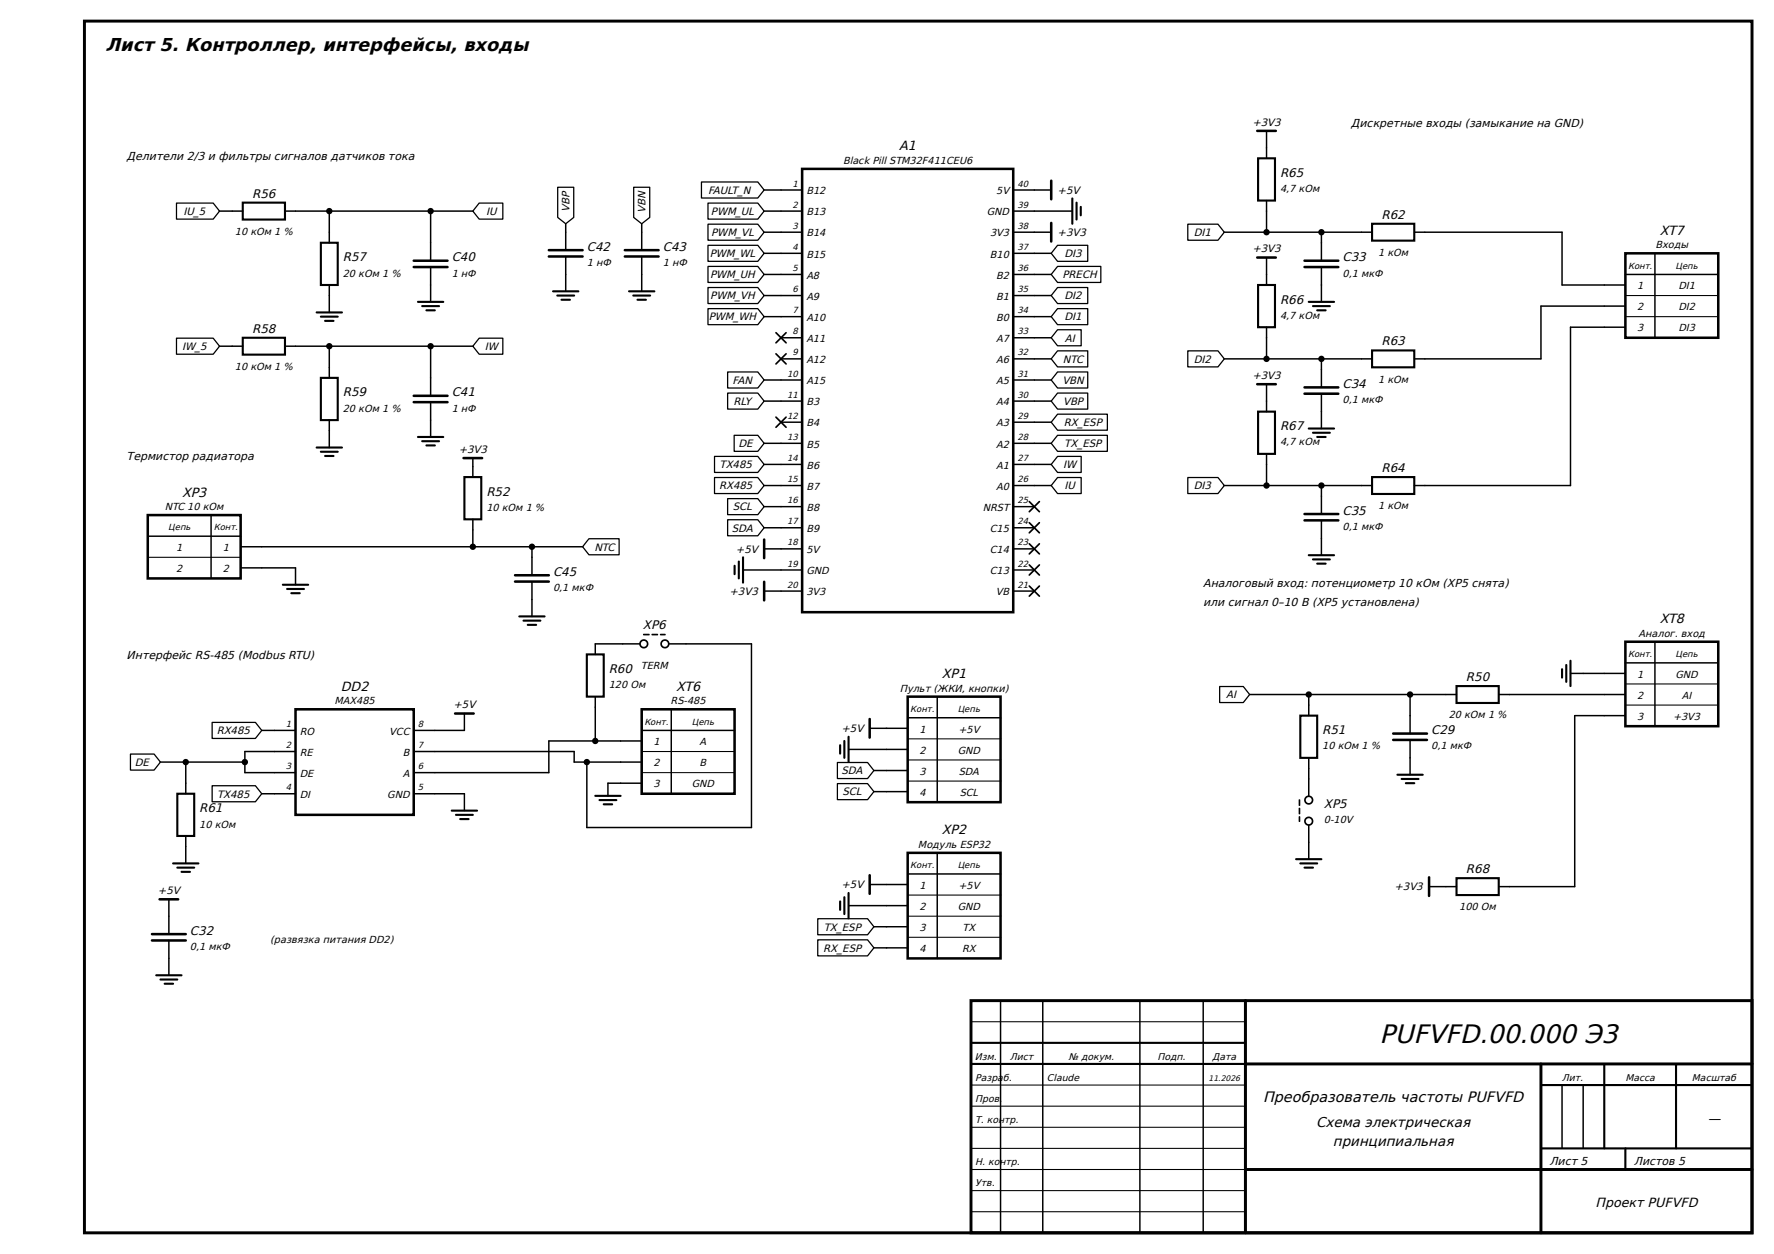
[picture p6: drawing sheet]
<svg xmlns="http://www.w3.org/2000/svg" width="420mm" height="297mm" viewBox="0 0 420 297" stroke-linecap="round" stroke-linejoin="round" font-family="sans-serif">
<path d="M20 5h395v287h-395zM230 237h185v55h-185z" fill="none" stroke="#000" stroke-width=".7" stroke-linecap="butt"/>
<g fill="none" stroke="#000" stroke-width=".35">
<path d="M52 50h5.5M67.5 50h44.5M78 50v7.5M102 50v11.8M134 53v6.3M152 53v6.3M181 45h9M181 50h9M181 55h9M240 45h9M240 50h14M240 55h9"/>
<path d="M78 67.5v6.5M102 63.3v8.2M134 60.8v8.2M152 60.8v8.2M181 60h9M181 65h9M181 70h9M181 75h9M185 80h5M240 60h9M240 65h9M240 70h9"/>
<path d="M240 75h9M240 80h9M52 82h5.5M67.5 82h44.5M78 82v7.5M78 99.5v6.5M102 82v11.7M102 95.2v8.3M181 90h9M181 95h9M185 85h5M185 100h5"/>
<path d="M240 85h9M240 90h9M240 95h9M240 100h9M112 108.5v4.5M181 105h9M181 110h9M181 115h9M181 120h9M240 105h9M240 110h9M240 115h9"/>
<path d="M240 120h5M35 127h22M50 122v15M57 129.5h81M57 134.5h13v4M112 123v6.5M126 129.5v6.7M126 137.7v8.3M176 135h14M181 125h9M181 130h9M181 140h9"/>
<path d="M240 125h5M240 130h5M240 135h5M240 140h5M141 152.5v2.5M147.5 152.5h5M157.5 152.5h5M62 173h8M70 178h-12v5h12M98 178h38v2.5h16M110 169v4h-12M141 165v10.5"/>
<path d="M152 173h22M152 175.5h-22v7.5h-32M159 168v20M38 180.5h20M44 180.5v7.5M44 198v6.5M62 188h8M98 188h12v4M147 185.5h5M237 237v55M247 237v55M270 237v55"/>
<path d="M285 237v55M370 257v15M375 257v15"/>
</g>
<g fill="none" stroke="#000" stroke-width=".5">
<path d="M57.5 48h10v4h-10zM76 57.5h4v10h-4zM254 47v6M255 48v4M256 49v2M57.5 80h10v4h-10zM75 74h6M76 75h4M77 76h2M99 71.5h6M100 72.5h4M101 73.5h2"/>
<path d="M131 69h6M132 70h4M133 71h2M149 69h6M150 70h4M151 71h2M76 89.5h4v10h-4zM75 106h6M76 107h4M77 108h2M99 103.5h6M100 104.5h4"/>
<path d="M101 105.5h2M110 113h4v10h-4zM67 138.5h6M68 139.5h4M174 134v2M175 133v4M176 132v6M69 140.5h2M123 146h6M124 147h4M125 148h2M139 155h4v10h-4z"/>
<path d="M42 188h4v10h-4zM107 192h6M108 193h4M109 194h2M41 204.5h6M42 205.5h4M43 206.5h2M295 237v55M230 247h65M230 252h65M365 257h50M380 252v20"/>
<path d="M397 252v20M365 272h50M385 272v5"/>
</g>
<path d="M295 237v55M295 252h120M365 252v40M295 277h120" fill="none" stroke="#000" stroke-width=".7"/>
<path d="M35 132h22M152 178h22M152 183h22M230 242h65M230 257h65M230 262h65M230 267h65M230 272h65M230 277h65M230 282h65M230 287h65" fill="none" stroke="#000" stroke-width=".25"/>
<g fill="none" stroke="#000" stroke-width=".6">
<path d="M130 59.3h8M148 59.3h8M190 40h50v105h-50zM249 42.8v4.4M249 52.8v4.4M98 61.8h8M98 63.3h8M130 60.8h8M148 60.8h8M98 93.7h8M98 95.2h8M109.8 108.5h4.4"/>
<path d="M35 122h22v15h-22zM122 136.2h8M122 137.7h8M181 127.8v4.4M181 137.8v4.4M70 168h28v25h-28zM107.8 169h4.4M152 168h22v20h-22z"/>
</g>
<g fill="none" stroke="#000" stroke-width=".3">
<path d="M41.8 48.1h8.7l1.5 1.9-1.5 1.9h-8.7zM113.5 48.1h5.6v3.8h-5.6l-1.5-1.9zM132.1 44.4h3.8v7.1l-1.9 1.5-1.9-1.5zM150.1 44.4h3.8v7.1l-1.9 1.5-1.9-1.5zM166.1 43.1h13.4l1.5 1.9-1.5 1.9h-13.4zM167.7 48.1h11.8l1.5 1.9-1.5 1.9h-11.8zM167.7 53.1h11.8l1.5 1.9-1.5 1.9h-11.8zM167.7 58.1h11.8l1.5 1.9-1.5 1.9h-11.8zM250.5 58.1h7.1v3.8h-7.1l-1.5-1.9zM167.7 63.1h11.8l1.5 1.9-1.5 1.9h-11.8zM167.7 68.1h11.8l1.5 1.9-1.5 1.9h-11.8zM167.7 73.1h11.8l1.5 1.9-1.5 1.9h-11.8z"/>
<path d="M250.5 63.1h10.2v3.8h-10.2l-1.5-1.9zM250.5 68.1h7.1v3.8h-7.1l-1.5-1.9zM250.5 73.1h7.1v3.8h-7.1l-1.5-1.9zM250.5 78.1h5.6v3.8h-5.6l-1.5-1.9zM41.8 80.1h8.7l1.5 1.9-1.5 1.9h-8.7zM113.5 80.1h5.6v3.8h-5.6l-1.5-1.9zM172.3 88.1h7.2l1.5 1.9-1.5 1.9h-7.2zM172.3 93.1h7.2l1.5 1.9-1.5 1.9h-7.2zM250.5 83.1h7.1v3.8h-7.1l-1.5-1.9zM250.5 88.1h7.1v3.8h-7.1l-1.5-1.9zM250.5 93.1h7.1v3.8h-7.1l-1.5-1.9zM250.5 98.1h11.8v3.8h-11.8l-1.5-1.9z"/>
<path d="M169.2 108.1h10.3l1.5 1.9-1.5 1.9h-10.3zM169.2 113.1h10.3l1.5 1.9-1.5 1.9h-10.3zM172.3 118.1h7.2l1.5 1.9-1.5 1.9h-7.2zM173.9 103.1h5.6l1.5 1.9-1.5 1.9h-5.6zM250.5 103.1h11.8v3.8h-11.8l-1.5-1.9zM250.5 108.1h5.6v3.8h-5.6l-1.5-1.9zM250.5 113.1h5.6v3.8h-5.6l-1.5-1.9zM139.5 127.6h7.1v3.8h-7.1l-1.5-1.9zM172.3 123.1h7.2l1.5 1.9-1.5 1.9h-7.2zM30.9 178.6h5.6l1.5 1.9-1.5 1.9h-5.6zM50.2 171.1h10.3l1.5 1.9-1.5 1.9h-10.3zM50.2 186.1h10.3l1.5 1.9-1.5 1.9h-10.3z"/>
</g>
<g fill="none" stroke="#000" stroke-width=".4">
<path d="M183.8 78.8l2.4 2.4M186.2 78.8l-2.4 2.4M183.8 83.8l2.4 2.4M183.8 98.8l2.4 2.4M186.2 83.8l-2.4 2.4M186.2 98.8l-2.4 2.4M243.8 118.8l2.4 2.4M246.2 118.8l-2.4 2.4M243.8 138.8l2.4 2.4M243.8 133.8l2.4 2.4M243.8 128.8l2.4 2.4M243.8 123.8l2.4 2.4"/>
<path d="M246.2 138.8l-2.4 2.4M246.2 133.8l-2.4 2.4M246.2 128.8l-2.4 2.4M246.2 123.8l-2.4 2.4"/>
</g>
<circle cx="152.5" cy="152.5" r=".9" fill="#fff"/>
<circle cx="152.5" cy="152.5" r=".9" fill="none" stroke="#000" stroke-width=".4"/>
<circle cx="157.5" cy="152.5" r=".9" fill="#fff"/>
<circle cx="157.5" cy="152.5" r=".9" fill="none" stroke="#000" stroke-width=".4"/>
<path d="M152.4 150.2l1.3-.1a.2 .2 0 0 1 .2 .2 .2 .2 0 0 1-.2 .2h-1.3zM154.4 150.2l1.3-.1a.2 .2 0 0 1 .2 .2 .2 .2 0 0 1-.2 .2h-1.3zM156.4 150.2l1.1-.1a.2 .2 0 0 1 .2 .2 .2 .2 0 0 1-.2 .2h-1.1z" fill="#000"/>
<g fill="none" stroke="#000" stroke-width=".35">
<path d="M300 31v6.5M290 55h35M300 47.5v7.5M313 55v6.8M335 55h35v12.5h15M300 61v6.5M300 77.5v7.5M313 63.3v8.2M385 65h22M385 72.5h-20v12.5h-30M385 77.5h-13v37.5h-37M392 60v20"/>
<path d="M290 85h35M300 91v6.5M313 85v6.7M313 93.2v8.3M290 115h35M300 107.5v7.5M313 115v6.7M313 123.2v8.3M141 152.5h6.5M162.5 152.5h15.5v43.5h-39v-15.5M380 159.5h5M385 157h22"/>
<path d="M392 152v20M201 177.5h14M206 172.5h9M215 170h22M222 165v25M296 164.5h49M310 164.5v5M310 179.5v2.5M334 164.5v9.2M334 175.2v8.3M355 164.5h30M380 169.5h5"/>
<path d="M147 185.5h-3v3M207 182.5h8M207 187.5h8M310 184.5v5M310 194.5v5M40 213v8.2M201 214.5h14M206 209.5h9M207 219.5h8M215 207h22M222 202v25M40 222.7v8.3"/>
<path d="M207 224.5h8"/>
</g>
<g fill="none" stroke="#000" stroke-width=".5">
<path d="M298 37.5h4v10h-4zM325 53h10v4h-10zM298 67.5h4v10h-4zM310 71.5h6M311 72.5h4M312 73.5h2M298 97.5h4v10h-4zM325 83h10v4h-10zM310 101.5h6M311 102.5h4M312 103.5h2M325 113h10v4h-10z"/>
<path d="M310 131.5h6M311 132.5h4M312 133.5h2M199 176.5v2M200 175.5v4M201 174.5v6M308 169.5h4v10h-4zM345 162.5h10v4h-10zM141 188.5h6M142 189.5h4M143 190.5h2M331 183.5h6"/>
<path d="M332 184.5h4M333 185.5h2M199 213.5v2M200 212.5v4M201 211.5v6M37 231h6M38 232h4M39 233h2"/>
</g>
<g fill="none" stroke="#000" stroke-width=".6">
<path d="M297.8 31h4.4M297.8 61h4.4M309 61.8h8M309 63.3h8M385 60h22v20h-22zM297.8 91h4.4M309 91.7h8M309 93.2h8M309 121.7h8M309 123.2h8M385 152h22v20h-22zM206 170.3v4.4"/>
<path d="M215 165h22v25h-22zM330 173.7h8M330 175.2h8M37.8 213h4.4M206 207.3v4.4M215 202h22v25h-22zM36 221.2h8M36 222.7h8"/>
</g>
<path d="M385 70h22M385 75h22M215 175h22M215 180h22M385 162h22M385 167h22M215 185h22M215 212h22M215 217h22M215 222h22" fill="none" stroke="#000" stroke-width=".25"/>
<path d="M281.3 53.1h7.2l1.5 1.9-1.5 1.9h-7.2zM281.3 83.1h7.2l1.5 1.9-1.5 1.9h-7.2zM281.3 113.1h7.2l1.5 1.9-1.5 1.9h-7.2zM288.9 162.6h5.6l1.5 1.9-1.5 1.9h-5.6zM198.3 180.6h7.2l1.5 1.9-1.5 1.9h-7.2zM198.3 185.6h7.2l1.5 1.9-1.5 1.9h-7.2zM193.7 217.6h11.8l1.5 1.9-1.5 1.9h-11.8zM193.7 222.6h11.8l1.5 1.9-1.5 1.9h-11.8z" fill="none" stroke="#000" stroke-width=".3"/>
<circle cx="310" cy="189.5" r=".9" fill="#fff"/>
<circle cx="310" cy="189.5" r=".9" fill="none" stroke="#000" stroke-width=".4"/>
<circle cx="310" cy="194.5" r=".9" fill="#fff"/>
<circle cx="310" cy="194.5" r=".9" fill="none" stroke="#000" stroke-width=".4"/>
<g fill="#000">
<path d="M307.7 189.4h.3v1.3a.2 .2 0 0 1-.2 .2 .2 .2 0 0 1-.2-.2zM307.7 191.4h.3v1.3a.2 .2 0 0 1-.2 .2 .2 .2 0 0 1-.2-.2zM307.7 193.4h.3v1.1a.2 .2 0 0 1-.2 .2 .2 .2 0 0 1-.2-.2z"/>
<circle cx="78" cy="50" r=".75"/>
<circle cx="102" cy="50" r=".75"/>
<circle cx="300" cy="55" r=".75"/>
<circle cx="313" cy="55" r=".75"/>
<circle cx="78" cy="82" r=".75"/>
<circle cx="102" cy="82" r=".75"/>
<circle cx="300" cy="85" r=".75"/>
<circle cx="313" cy="85" r=".75"/>
<circle cx="300" cy="115" r=".75"/>
<circle cx="313" cy="115" r=".75"/>
<circle cx="112" cy="129.5" r=".75"/>
<circle cx="126" cy="129.5" r=".75"/>
<circle cx="141" cy="175.5" r=".75"/>
<circle cx="310" cy="164.5" r=".75"/>
<circle cx="334" cy="164.5" r=".75"/>
<circle cx="44" cy="180.5" r=".75"/>
<circle cx="58" cy="180.5" r=".75"/>
<circle cx="139" cy="180.5" r=".75"/>
</g>
<path d="M372 159.5h8M380 169.5h-7v40.5h-18M310 182v2.5M310 199.5v4M338.5 210h6.5" fill="none" stroke="#000" stroke-width=".35"/>
<path d="M370 158.5v2M371 157.5v4M372 156.5v6M307 203.5h6M308 204.5h4M309 205.5h2M345 208h10v4h-10z" fill="none" stroke="#000" stroke-width=".5"/>
<path d="M338.5 207.8v4.4" fill="none" stroke="#000" stroke-width=".6"/>
<text font-size="6.2" x="326.8" y="247">PUFVFD.00.000 Э3</text>
<text font-size="4.3" x="25" y="12">Лист 5. Контроллер, интерфейсы, входы</text>
<text font-size="3.5" x="299.2" y="261">Преобразователь частоты PUFVFD</text>
<g font-size="3.3">
<text x="311.7" y="267">Схема электрическая</text>
<text x="315.7" y="271.5">принципиальная</text>
</g>
<g font-size="3.1">
<text x="213" y="35.6">A1</text>
<text x="393.1" y="55.6">XT7</text>
<text x="43.1" y="117.6">XP3</text>
<text x="393.1" y="147.6">XT8</text>
<text x="223.1" y="160.6">XP1</text>
<text x="80.7" y="163.6">DD2</text>
<text x="160.1" y="163.6">XT6</text>
<text x="223.1" y="197.6">XP2</text>
<text x="404.5" y="266">—</text>
<text x="377.9" y="286">Проект PUFVFD</text>
</g>
<g font-size="2.9">
<text x="303.2" y="41.9">R65</text>
<text x="59.7" y="46.8">R56</text>
<text x="327.2" y="51.8">R62</text>
<text x="139" y="59.4">C42</text>
<text x="157" y="59.4">C43</text>
<text x="81.2" y="61.9">R57</text>
<text x="107" y="61.9">C40</text>
<text x="318" y="61.9">C33</text>
<text x="303.2" y="71.9">R66</text>
<text x="59.7" y="78.8">R58</text>
<text x="327.2" y="81.8">R63</text>
<text x="81.2" y="93.9">R59</text>
<text x="107" y="93.9">C41</text>
<text x="318" y="91.9">C34</text>
<text x="303.2" y="101.9">R67</text>
<text x="327.2" y="111.8">R64</text>
<text x="115.2" y="117.4">R52</text>
<text x="318" y="121.9">C35</text>
<text x="131" y="136.4">C45</text>
<text x="152.3" y="148.9">XP6</text>
<text x="144.2" y="159.4">R60</text>
<text x="347.2" y="161.3">R50</text>
<text x="313.2" y="173.9">R51</text>
<text x="339" y="173.9">C29</text>
<text x="313.6" y="191.4">XP5</text>
<text x="47.2" y="192.4">R61</text>
<text x="347.2" y="206.8">R68</text>
<text x="45" y="221.4">C32</text>
</g>
<g font-size="2.7">
<text x="320" y="30">Дискретные входы (замыкание на GND)</text>
<text x="30" y="38">Делители 2/3 и фильтры сигналов датчиков тока</text>
<text x="30" y="109">Термистор радиатора</text>
<text x="285" y="139">Аналоговый вход: потенциометр 10 кОм (XP5 снята)</text>
<text x="285" y="143.5">или сигнал 0–10 В (XP5 установлена)</text>
<text x="30" y="156">Интерфейс RS-485 (Modbus RTU)</text>
<text x="367" y="276">Лист 5</text>
<text x="387" y="276">Листов 5</text>
</g>
<g font-size="2.5">
<text x="296.6" y="29.8">+3V3</text>
<text x="167.7" y="45.9">FAULT_N</text>
<text x="250.5" y="45.9">+5V</text>
<text x="43.5" y="50.9">IU_5</text>
<text x="115.2" y="50.9">IU</text>
<text x="134.9" y="50.2" transform="rotate(-90 134.9 50.2)">VBP</text>
<text x="152.9" y="50.4" transform="rotate(-90 152.9 50.4)">VBN</text>
<text x="168.4" y="50.9">PWM_UL</text>
<text x="168.5" y="55.9">PWM_VL</text>
<text x="250.5" y="55.9">+3V3</text>
<text x="282.8" y="55.9">DI1</text>
<text x="296.6" y="59.8">+3V3</text>
<text x="168.1" y="60.9">PWM_WL</text>
<text x="168.2" y="65.9">PWM_UH</text>
<text x="251.7" y="65.9">PRECH</text>
<text x="252.1" y="60.9">DI3</text>
<text x="168.2" y="70.9">PWM_VH</text>
<text x="252.1" y="70.9">DI2</text>
<text x="167.9" y="75.9">PWM_WH</text>
<text x="252.1" y="75.9">DI1</text>
<text x="43.1" y="82.9">IW_5</text>
<text x="114.9" y="82.9">IW</text>
<text x="252.2" y="80.9">AI</text>
<text x="251.8" y="85.9">NTC</text>
<text x="282.8" y="85.9">DI2</text>
<text x="296.6" y="89.8">+3V3</text>
<text x="173.5" y="90.9">FAN</text>
<text x="173.7" y="95.9">RLY</text>
<text x="251.6" y="90.9">VBN</text>
<text x="251.8" y="95.9">VBP</text>
<text x="252" y="100.9">RX_ESP</text>
<text x="108.6" y="107.3">+3V3</text>
<text x="174.9" y="105.9">DE</text>
<text x="252.1" y="105.9">TX_ESP</text>
<text x="170.4" y="110.9">TX485</text>
<text x="251.9" y="110.9">IW</text>
<text x="170.3" y="115.9">RX485</text>
<text x="252.2" y="115.9">IU</text>
<text x="282.8" y="115.9">DI3</text>
<text x="173.3" y="125.9">SDA</text>
<text x="173.6" y="120.9">SCL</text>
<text x="140.8" y="130.4">NTC</text>
<text x="174.3" y="130.9">+5V</text>
<text x="172.8" y="140.9">+3V3</text>
<text x="107.4" y="167.8">+5V</text>
<text x="290.4" y="165.4">AI</text>
<text x="51.3" y="173.9">RX485</text>
<text x="199.3" y="173.4">+5V</text>
<text x="31.9" y="181.4">DE</text>
<text x="199.3" y="183.4">SDA</text>
<text x="51.4" y="188.9">TX485</text>
<text x="199.5" y="188.4">SCL</text>
<text x="37.4" y="211.8">+5V</text>
<text x="199.3" y="210.4">+5V</text>
<text x="330.3" y="210.9">+3V3</text>
<text x="195.1" y="220.4">TX_ESP</text>
<text x="195" y="225.4">RX_ESP</text>
</g>
<g font-size="2.4">
<text x="199.7" y="38.8">Black Pill STM32F411CEU6</text>
<text x="191" y="46">B12</text>
<text x="236" y="46">5V</text>
<text x="303.2" y="45.5">4,7 кОм</text>
<text x="191" y="51">B13</text>
<text x="233.7" y="51">GND</text>
<text x="55.6" y="55.6">10 кОм 1 %</text>
<text x="191" y="56">B14</text>
<text x="234.5" y="56">3V3</text>
<text x="392.1" y="58.8">Входы</text>
<text x="81.2" y="65.5">20 кОм 1 %</text>
<text x="107" y="65.5">1 нФ</text>
<text x="139" y="63">1 нФ</text>
<text x="157" y="63">1 нФ</text>
<text x="191" y="61">B15</text>
<text x="191" y="66">A8</text>
<text x="234.5" y="61">B10</text>
<text x="236" y="66">B2</text>
<text x="318" y="65.5">0,1 мкФ</text>
<text x="326.4" y="60.6">1 кОм</text>
<text x="191" y="71">A9</text>
<text x="236" y="71">B1</text>
<text x="387.8" y="68.5">1</text>
<text x="397.5" y="68.5">DI1</text>
<text x="191" y="76">A10</text>
<text x="236" y="76">B0</text>
<text x="303.2" y="75.5">4,7 кОм</text>
<text x="387.8" y="73.5">2</text>
<text x="397.5" y="73.5">DI2</text>
<text x="191" y="81">A11</text>
<text x="236" y="81">A7</text>
<text x="387.8" y="78.5">3</text>
<text x="397.5" y="78.5">DI3</text>
<text x="55.6" y="87.6">10 кОм 1 %</text>
<text x="191" y="86">A12</text>
<text x="236" y="86">A6</text>
<text x="191" y="91">A15</text>
<text x="191" y="96">B3</text>
<text x="236" y="91">A5</text>
<text x="236" y="96">A4</text>
<text x="318" y="95.5">0,1 мкФ</text>
<text x="326.4" y="90.6">1 кОм</text>
<text x="81.2" y="97.5">20 кОм 1 %</text>
<text x="107" y="97.5">1 нФ</text>
<text x="191" y="101">B4</text>
<text x="236" y="101">A3</text>
<text x="191" y="106">B5</text>
<text x="236" y="106">A2</text>
<text x="303.2" y="105.5">4,7 кОм</text>
<text x="191" y="111">B6</text>
<text x="236" y="111">A1</text>
<text x="191" y="116">B7</text>
<text x="236" y="116">A0</text>
<text x="39" y="120.8">NTC 10 кОм</text>
<text x="115.2" y="121">10 кОм 1 %</text>
<text x="191" y="121">B8</text>
<text x="191" y="126">B9</text>
<text x="232.8" y="121">NRST</text>
<text x="234.5" y="126">C15</text>
<text x="318" y="125.5">0,1 мкФ</text>
<text x="326.4" y="120.6">1 кОм</text>
<text x="41.8" y="130.5">1</text>
<text x="52.8" y="130.5">1</text>
<text x="191" y="131">5V</text>
<text x="234.5" y="131">C14</text>
<text x="41.8" y="135.5">2</text>
<text x="52.8" y="135.5">2</text>
<text x="191" y="136">GND</text>
<text x="234.5" y="136">C13</text>
<text x="131" y="140">0,1 мкФ</text>
<text x="191" y="141">3V3</text>
<text x="235.8" y="141">VB</text>
<text x="388.1" y="150.8">Аналог. вход</text>
<text x="151.8" y="158.5">TERM</text>
<text x="387.8" y="160.5">1</text>
<text x="396.9" y="160.5">GND</text>
<text x="79.2" y="166.8">MAX485</text>
<text x="144.2" y="163">120 Ом</text>
<text x="158.9" y="166.8">RS-485</text>
<text x="213.1" y="163.8">Пульт (ЖКИ, кнопки)</text>
<text x="387.8" y="165.5">2</text>
<text x="398.4" y="165.5">AI</text>
<text x="71" y="174">RO</text>
<text x="92.2" y="174">VCC</text>
<text x="217.8" y="173.5">1</text>
<text x="227" y="173.5">+5V</text>
<text x="343.1" y="170.1">20 кОм 1 %</text>
<text x="387.8" y="170.5">3</text>
<text x="396.3" y="170.5">+3V3</text>
<text x="71" y="179">RE</text>
<text x="95.4" y="179">B</text>
<text x="154.8" y="176.5">1</text>
<text x="165.7" y="176.5">A</text>
<text x="217.8" y="178.5">2</text>
<text x="226.9" y="178.5">GND</text>
<text x="313.2" y="177.5">10 кОм 1 %</text>
<text x="339" y="177.5">0,1 мкФ</text>
<text x="71" y="184">DE</text>
<text x="95.4" y="184">A</text>
<text x="154.8" y="181.5">2</text>
<text x="165.7" y="181.5">B</text>
<text x="217.8" y="183.5">3</text>
<text x="227.1" y="183.5">SDA</text>
<text x="71" y="189">DI</text>
<text x="91.7" y="189">GND</text>
<text x="154.8" y="186.5">3</text>
<text x="163.9" y="186.5">GND</text>
<text x="217.8" y="188.5">4</text>
<text x="227.3" y="188.5">SCL</text>
<text x="47.2" y="196">10 кОм</text>
<text x="313.6" y="195">0-10V</text>
<text x="217.4" y="200.8">Модуль ESP32</text>
<text x="217.8" y="210.5">1</text>
<text x="217.8" y="215.5">2</text>
<text x="226.9" y="215.5">GND</text>
<text x="227" y="210.5">+5V</text>
<text x="345.7" y="215.6">100 Ом</text>
<text x="217.8" y="220.5">3</text>
<text x="228" y="220.5">TX</text>
<text x="45" y="225">0,1 мкФ</text>
<text x="64" y="223.4">(развязка питания DD2)</text>
<text x="217.8" y="225.5">4</text>
<text x="227.9" y="225.5">RX</text>
</g>
<g font-size="2.3">
<text x="230.9" y="251">Изм.</text>
<text x="239.2" y="251">Лист</text>
<text x="253.1" y="251">№ докум.</text>
<text x="274.2" y="251">Подп.</text>
<text x="287.2" y="251">Дата</text>
<text x="231" y="256">Разра</text>
<text x="237.6" y="256">б.</text>
<text x="248" y="256">Claude</text>
<text x="370" y="256">Лит.</text>
<text x="385" y="256">Масса</text>
<text x="400.8" y="256">Масштаб</text>
<text x="231" y="261">Пров.</text>
<text x="231" y="266">Т. контр.</text>
<text x="231" y="276">Н. контр.</text>
<text x="231" y="281">Утв.</text>
</g>
<g font-size="2.1">
<text x="187.7" y="44.2">1</text>
<text x="241" y="44.2">40</text>
<text x="187.7" y="49.2">2</text>
<text x="241" y="49.2">39</text>
<text x="187.7" y="54.2">3</text>
<text x="187.7" y="59.2">4</text>
<text x="241" y="54.2">38</text>
<text x="241" y="59.2">37</text>
<text x="187.7" y="64.2">5</text>
<text x="241" y="64.2">36</text>
<text x="385.6" y="63.6">Конт.</text>
<text x="396.9" y="63.6">Цепь</text>
<text x="187.7" y="69.2">6</text>
<text x="241" y="69.2">35</text>
<text x="187.7" y="74.2">7</text>
<text x="241" y="74.2">34</text>
<text x="187.7" y="79.2">8</text>
<text x="241" y="79.2">33</text>
<text x="186.5" y="89.2">10</text>
<text x="187.7" y="84.2">9</text>
<text x="241" y="84.2">32</text>
<text x="241" y="89.2">31</text>
<text x="186.5" y="94.2">11</text>
<text x="241" y="94.2">30</text>
<text x="186.5" y="99.2">12</text>
<text x="241" y="99.2">29</text>
<text x="186.5" y="104.2">13</text>
<text x="241" y="104.2">28</text>
<text x="186.5" y="109.2">14</text>
<text x="241" y="109.2">27</text>
<text x="186.5" y="114.2">15</text>
<text x="186.5" y="119.2">16</text>
<text x="241" y="114.2">26</text>
<text x="241" y="119.2">25</text>
<text x="39.9" y="125.6">Цепь</text>
<text x="50.6" y="125.6">Конт.</text>
<text x="186.5" y="124.2">17</text>
<text x="241" y="124.2">24</text>
<text x="186.5" y="129.2">18</text>
<text x="241" y="129.2">23</text>
<text x="186.5" y="134.2">19</text>
<text x="241" y="134.2">22</text>
<text x="186.5" y="139.2">20</text>
<text x="241" y="139.2">21</text>
<text x="385.6" y="155.6">Конт.</text>
<text x="396.9" y="155.6">Цепь</text>
<text x="67.7" y="172.2">1</text>
<text x="99" y="172.2">8</text>
<text x="152.6" y="171.6">Конт.</text>
<text x="163.9" y="171.6">Цепь</text>
<text x="215.6" y="168.6">Конт.</text>
<text x="226.9" y="168.6">Цепь</text>
<text x="67.7" y="177.2">2</text>
<text x="99" y="177.2">7</text>
<text x="67.7" y="182.2">3</text>
<text x="99" y="182.2">6</text>
<text x="67.7" y="187.2">4</text>
<text x="99" y="187.2">5</text>
<text x="215.6" y="205.6">Конт.</text>
<text x="226.9" y="205.6">Цепь</text>
</g>
<text font-size="1.9" x="286.3" y="256">11.2026</text>
</svg>
